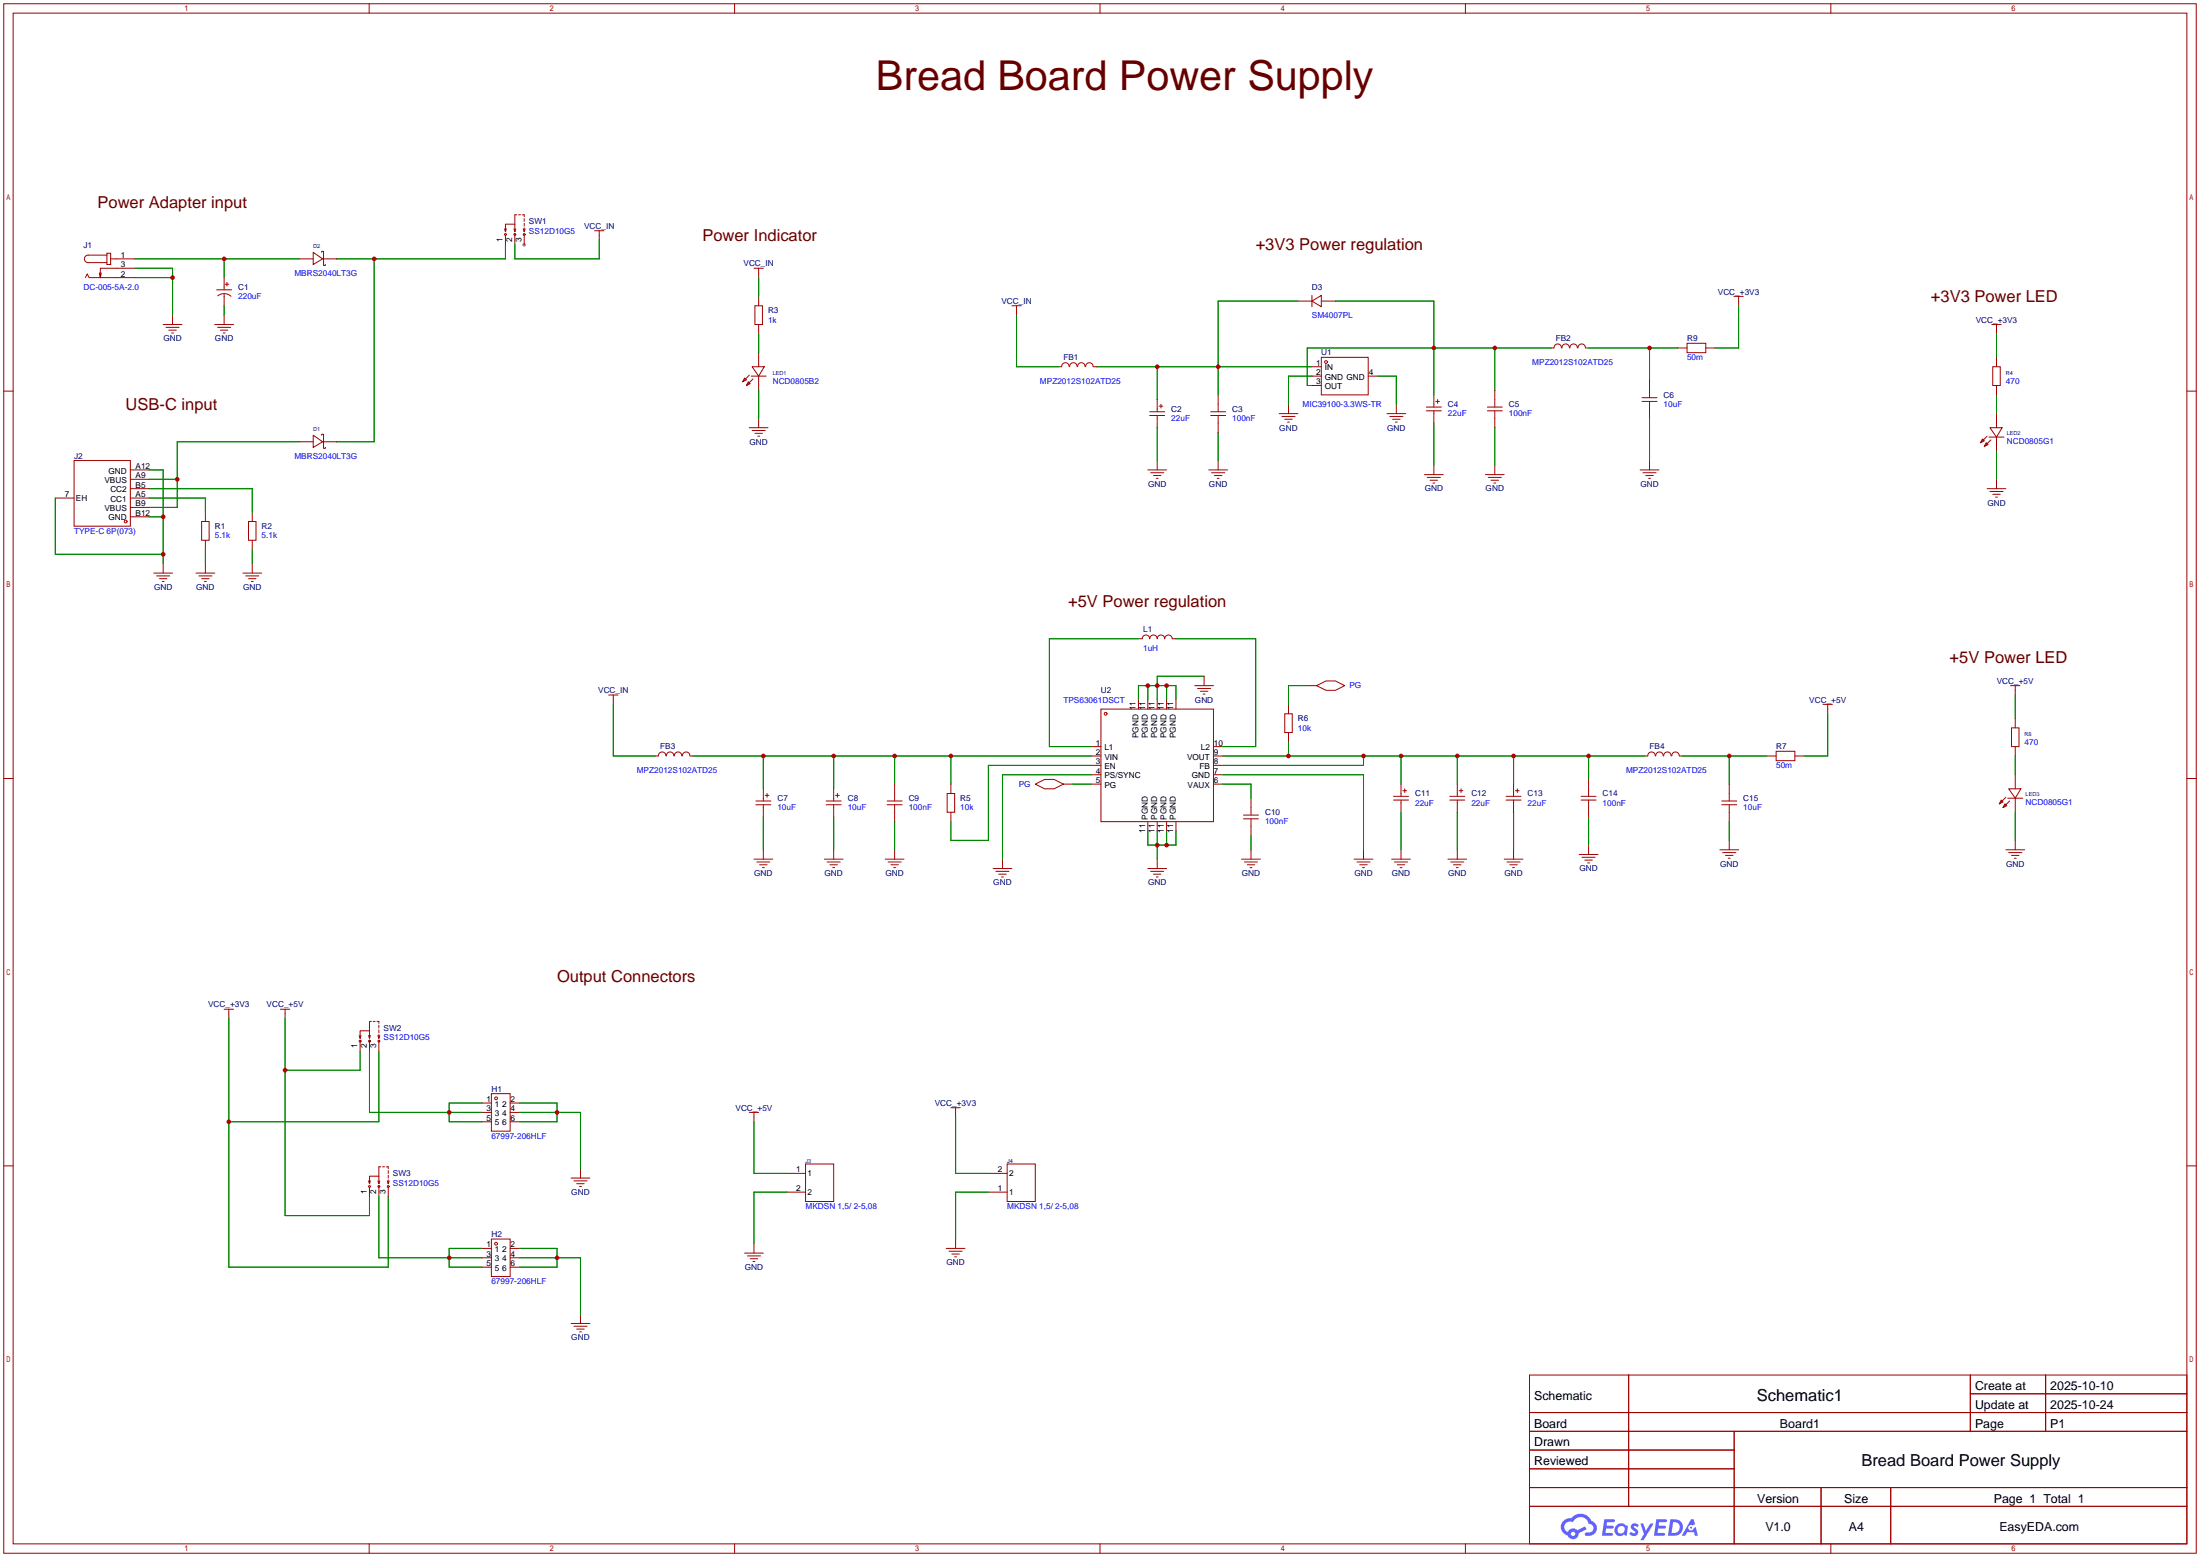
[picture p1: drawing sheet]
<svg xmlns="http://www.w3.org/2000/svg" width="596mm" height="422mm" viewBox="0 0 596 422" stroke-linecap="round" stroke-linejoin="round" font-family="sans-serif">
<circle cx="142" cy="66.3" r=".51" fill="#999"/>
<g fill="none" stroke="#a10000" stroke-width=".27">
<path d="M1 1h593.9v419.6h-593.9zM3.6 3.6h588.7v414.5h-588.7zM100 1v2.6M199 1v2.6M297.9 1v2.6M396.9 1v2.6M495.9 1v2.6M1 105.9h2.6M592.3 105.9h2.6M1 210.8h2.6M592.3 210.8h2.6M1 315.7h2.6"/>
<path d="M592.3 315.7h2.6M414.3 372.4h178v45.7h-178zM441.1 372.4v35.5M533.7 372.4v15.2M533.7 377.4h58.6M554.1 372.4v15.2M414.3 382.5h178M414.3 387.6h178M414.3 392.7h55.4M414.3 397.8h55.4M469.7 387.6v30.5M100 418.1v2.5"/>
<path d="M199 418.1v2.5M297.9 418.1v2.5M396.9 418.1v2.5M414.3 402.8h178M414.3 407.9h178M493.2 402.8v15.3M495.9 418.1v2.5M512.1 402.8v15.3"/>
</g>
<g fill="#5487ff">
<path d="M442 412.8a1.3 1.3 0 0 1 1.9 .2l-.4 .7a.47 .47 0 0 0-.4-.5 .47 .47 0 0 0-.6 .3l.2 .1a1.28 1.28 0 0 1 .7 2.1 1.53 1.53 0 0 1-2.1-.3l.5-.6 .8 .4a.31 .31 0 0 0 .3-.2 .31 .31 0 0 0-.3-.4 1.12 1.12 0 0 1-.6-1.8z"/>
<path d="M444.3 412.6h.8l.7 1.9 1.2-1.9h.9l-2.7 4.5h-.9l1-1.7z"/>
<path d="M434.5 411.4h2.5a.4 .4 0 0 1 .4 .4 .4 .4 0 0 1-.4 .4h-1.7l-.1 .9h1.6l.3 .4-.4 .4h-1.7l-.1 1.2 1.8 .1 .2 .5-.4 .2h-2.6z"/>
<path d="M448.6 411.4h2.5a.4 .4 0 0 1 .5 .4 .4 .4 0 0 1-.5 .4h-1.7l-.1 .9h1.6l.3 .4-.4 .4h-1.7l-.1 1.2 1.8 .1 .2 .5-.4 .2h-2.6z"/>
<path d="M458 411.4h.8l.3 1.4-.6 .3a.75 .75 0 0 0-1.2 .3 .75 .75 0 0 0 .5 1.1 .75 .75 0 0 0 1-.7l.5-.3 .6 2.4h-.8l-.3-1h-1.8l-.6 1h-.9z"/>
<path d="M452.4 411.4l-.6 4.5h1.4a2.27 2.27 0 0 0 2.6-2.3 2.27 2.27 0 0 0-2.7-2.2zM453.2 412.2a1.5 1.5 0 0 1 1.8 1.5 1.5 1.5 0 0 1-1.9 1.4h-.3z"/>
<path d="M437.8 413a1.6 1.6 0 0 0-.3 2.3 1.6 1.6 0 0 0 2.3 .2l.8 .4 .3-2.5-.1-.3h-.5a1.58 1.58 0 0 0-2.5-.1zM438.4 413.6a.99 .99 0 0 1 1.7 .5 .99 .99 0 0 1-1.4 1.1 .98 .98 0 0 1-.3-1.6z"/>
<path d="M423.5 411.8a2.37 2.37 0 0 0 1.1 4 1.54 1.54 0 0 0 1.8 1 1.54 1.54 0 0 0 1.2-1.6l2.2-1.1-.5-.7-2.1 1a1.57 1.57 0 0 0-2.6 .5 1.5 1.5 0 0 1-.7-2.1 1.5 1.5 0 0 1 2.2-.5 2.27 2.27 0 0 1 2.3-1.4 2.27 2.27 0 0 1 2 1.8 1.23 1.23 0 0 1 1.1 1.5 1.23 1.23 0 0 1-1.7 .8 .47 .47 0 0 0-.6 .4 .47 .47 0 0 0 .5 .5 2.14 2.14 0 0 0 2.7-1.3 2.14 2.14 0 0 0-1.4-2.7 3.2 3.2 0 0 0-5.4-.8l-1.1 .1zM425.5 415.4a.6 .6 0 0 1 1.2 0 .6 .6 0 0 1-1.2 0z"/>
<circle cx="458" cy="413.7" r=".28"/>
</g>
<g fill="none" stroke="#a10000" stroke-width=".27">
<path d="M140 58.2h-.6v2.5M140.5 58.2h.5M141.5 58.2h.5v.5M142 59.2v.7M23.1 75.2l.5-1 .5 1h12.5M27.4 73.9l-.2 1.3M29 68.6h1v3h-1zM29 69.1h-5.1a1.02 1.02 0 0 0-1 1 1.02 1.02 0 0 0 1 1h5.1M30 70.1h6.6M36.6 72.6h-9.4v2.6l-.3-1.3M58.7 78.5h4M60.7 75.2v3.3"/>
<path d="M60.7 79.5v3.3M61 77h1M61.5 76.5v1M81 70.1h3.8M84.8 68.3l2.6 1.8-2.6 1.5zM87.1 68.3v-.2h.5v3.8h.5v-.3M87.4 70.1h3.8M136.7 62l.2 .7M136.9 62.7v-2h2.5v2M136.9 63.8v2.5M137.2 62l-.3 .7M139.2 62l.2 .7"/>
<path d="M139.4 63.2v3.1M139.7 62l-.3 .7M141.7 62l.3 .7M142 60.5v.7M142 61.7v1M142 63.8v2.5M142.2 62l-.2 .7M161 62.5h2.6M162.3 62.5v2.5M204.2 72.6h2.6M205.5 72.6v2.6M44.2 87.9h5.1"/>
<path d="M45 88.6h3.5M45.7 89.4h2.1M46.5 90.2h.5M46.7 85.3v2.6M58.2 87.9h5M58.9 88.6h3.6M59 80.1a2.74 2.74 0 0 1 3.6 .1M59.7 89.4h2M60.5 90.2h.5M60.7 85.3v2.6M203.7 99.3h3.3l-1.5 2.6zM204.5 82.8h2v5.1h-2z"/>
<path d="M205.5 80.3v2.5M205.5 87.9v2.5M205.5 95.5v3.8M274.1 82.8h2.5M275.3 82.8v2.5M286.8 99.3h.7M287.6 99.3a1.01 1.01 0 0 1 1-1.1 1.01 1.01 0 0 1 1 1.1M289.7 99.3a1.01 1.01 0 0 1 1-1.1 1.01 1.01 0 0 1 1 1.1M291.9 99.3a1.01 1.01 0 0 1 1-1.1 1.01 1.01 0 0 1 1 1.1M294.1 99.3a1.01 1.01 0 0 1 1-1.1 1.01 1.01 0 0 1 1 1.1M296.2 99.3h.7M351.5 81.5h3.8"/>
<path d="M355.3 81.5l2.6-1.5v3.1zM355.3 99.3h2.6M355.3 80v3.1M357.9 96.8h12.7v10.1h-12.7zM357.9 81.5h3.8M420.1 94.2h.8M420.9 94.2a1.01 1.01 0 0 1 1-1.1 1.01 1.01 0 0 1 1 1.1M423.1 94.2a1.01 1.01 0 0 1 1-1.1 1.01 1.01 0 0 1 1 1.1M425.2 94.2a1.01 1.01 0 0 1 1-1.1 1.01 1.01 0 0 1 1 1.1M427.4 94.2a1.01 1.01 0 0 1 1-1.1 1.01 1.01 0 0 1 1 1.1M429.5 94.2h.8M454.4 94.2h2.5"/>
<path d="M456.9 93h5.1v2.5h-5.1zM462 94.2h2.6M469.6 80.3h2.6M470.9 80.3v2.5M539.5 87.9h2.5M539.8 99.3h2v5.1h-2zM540.8 87.9v2.5M540.8 96.8v2.5M81 119.6h3.8M84.8 117.9l2.6 1.7-2.6 1.6zM87.1 117.9v-.3h.5v3.8h.5v-.2M87.4 119.6h3.8"/>
<path d="M201.7 102.4l.5 .5-1 .5zM202.7 103.4l.5 .5-1 .5zM202.9 101.6l-1.7 1.8M202.9 115.8h5.1M203.5 101.9h4M203.7 116.6h3.6M204 102.6l-1.8 1.8M204.5 117.3h2M205.2 118.1h.5M205.5 101.9v3.8M205.5 113.3v2.5M311.4 112.5h4.1"/>
<path d="M311.4 111.5h4.1M313.4 108.2v3.3M313.4 112.5v3.3M313.9 110h1.1M314.5 109.5v1M327.9 112.5h4.1M327.9 111.5h4.1M329.9 106.9v4.6M329.9 112.5v4.6M346.5 112h5M347.2 112.8h3.6M348 113.5h2"/>
<path d="M348.7 114.3h.5M349 109.5v2.5M355.3 101.9h2.6M355.3 104.4h2.6M370.6 101.9h2.5M375.7 112h5M376.4 112.8h3.6M377.2 113.5h2M378 114.3h.5M378.2 109.5v2.5M386.3 110.2h4.1M386.3 111.3h4.1"/>
<path d="M388.4 106.9v3.3M388.4 111.3v3.3M388.9 108.7h1M389.4 108.2v1M402.8 110.2h4.1M402.8 111.3h4.1M404.9 105.7v4.5M404.9 111.3v4.5M444.8 108.7h4M444.8 107.7h4M446.8 103.1v4.6M446.8 108.7v4.6"/>
<path d="M537 118.9l.5 .5-1.1 .5zM538 119.9l.5 .5-1 .5zM538.2 118.1l-1.8 1.8M538.7 118.4h4.1M539 115.8h3.3l-1.5 2.6zM539.2 119.1l-1.7 1.8M540.8 104.4v2.5M540.8 112v3.8M540.8 118.4v3.8M15 134.9h5.1M20.1 124.7h15.2v17.8h-15.2zM35.3 134.9h5.1"/>
<path d="M35.3 127.3h5.1M35.3 129.8h5.1M35.3 132.3h5.1M35.3 137.4h5.1M35.3 140h5.1M55.6 138.7v2.5M68.3 138.7v2.5M310.9 127.3h5.1M311.7 128h3.5M312.4 128.8h2.1M313.2 129.5h.5M313.4 124.7v2.6"/>
<path d="M327.4 127.3h5.1M328.2 128h3.5M328.9 128.8h2.1M329.7 129.5h.5M329.9 124.7v2.6M385.8 128.5h5.1M386.6 129.3h3.5M387.3 130h2.1M388.1 130.8h.5M388.4 126v2.5M402.3 128.5h5.1M403.1 129.3h3.6"/>
<path d="M403.9 130h2M404.6 130.8h.5M404.9 126v2.5M444.2 127.3h5.1M445 128h3.6M445.8 128.8h2M446.5 129.5h.5M446.8 124.7v2.6M538.2 132.3h5.1M539 133.1h3.5M539.8 133.9h2M540.5 134.6h.5"/>
<path d="M540.8 129.8v2.5M41.7 155.2h5M42.4 156h3.6M43.2 156.7h2M43.9 157.5h.5M44.2 152.7v2.5M53.1 155.2h5.1M53.8 156h3.6M54.6 141.2h2v5.1h-2zM54.6 156.7h2M55.4 157.5h.5M55.6 146.3v2.5"/>
<path d="M55.6 152.7v2.5M65.8 155.2h5.1M66.5 156h3.6M67.3 141.2h2v5.1h-2zM67.3 156.7h2M68.1 157.5h.5M68.3 146.3v2.5M68.3 152.7v2.5M308.4 173h1a1.02 1.02 0 0 1 1-1 1.02 1.02 0 0 1 1 1M311.4 173a1.02 1.02 0 0 1 1-1 1.02 1.02 0 0 1 1 1M313.4 173a1.02 1.02 0 0 1 1.1-1 1.02 1.02 0 0 1 1 1M315.5 173a1.02 1.02 0 0 1 1-1 1.02 1.02 0 0 1 1 1"/>
<path d="M317.5 173h1M164.8 188.2h2.6M166.1 188.2v2.6M298.2 192h30.5v30.5h-30.5zM308.4 189.5v2.5M310.9 189.5v2.5M313.4 189.5v2.5M316 189.5v2.5M318.5 189.5v2.5M323.6 185.7h5.1M324.4 186.4h3.5M325.1 187.2h2.1"/>
<path d="M325.9 188h.5M326.1 183.1v2.6M348 193.3h2v5.1h-2zM349 190.8v2.5M349 198.4v2.5M354.1 185.7h2.5M356.6 185.7l2.6-1.3h2.5l2.5 1.3-2.5 1.2h-2.5zM493.8 190.8h2.5M495 190.8v2.5M544.6 185.7h2.5M544.8 197.1h2.1v5.1h-2.1zM545.8 185.7v2.5"/>
<path d="M545.8 194.6v2.5M177.5 204.7h.8M178.3 204.7a1.01 1.01 0 0 1 1-1.1 1.01 1.01 0 0 1 1.1 1.1M180.5 204.7a1.01 1.01 0 0 1 1-1.1 1.01 1.01 0 0 1 1 1.1M182.6 204.7a1.01 1.01 0 0 1 1.1-1.1 1.01 1.01 0 0 1 1 1.1M184.8 204.7a1.01 1.01 0 0 1 1-1.1 1.01 1.01 0 0 1 1.1 1.1M186.9 204.7h.8M204.7 217.9h4.1M204.7 216.9h4.1M206.8 213.6v3.3M206.8 217.9v3.3M207.3 215.4h1"/>
<path d="M207.8 214.9v1M223.8 217.9h4M223.8 216.9h4M225.8 213.6v3.3M225.8 217.9v3.3M226.3 215.4h1M226.8 214.9v1M240.3 217.9h4M240.3 216.9h4M242.3 212.3v4.6M242.3 217.9v4.6M256.5 214.9h2.1v5.1h-2.1z"/>
<path d="M257.6 212.3v2.6M257.6 220v2.5M280.4 212.3l2.6-1.2h2.5l2.5 1.2-2.5 1.3h-2.5zM288 212.3h2.6M295.7 202.2h2.5M295.7 204.7h2.5M295.7 207.3h2.5M295.7 209.8h2.5M295.7 212.3h2.5M328.7 202.2h2.5M328.7 204.7h2.5M328.7 207.3h2.5"/>
<path d="M328.7 209.8h2.5M328.7 212.3h2.5M338.8 216.2v4.5M377.4 216.7h4.1M377.4 215.6h4.1M379.5 212.3v3.3M379.5 216.7v3.3M380 214.1h1M380.5 213.6v1M392.7 216.7h4M392.7 215.6h4M394.7 212.3v3.3"/>
<path d="M394.7 216.7v3.3M395.2 214.1h1M395.7 213.6v1M407.9 216.7h4.1M407.9 215.6h4.1M410 212.3v3.3M410 216.7v3.3M410.5 214.1h1M411 213.6v1M428.2 216.7h4.1M428.2 215.6h4.1M430.3 211.1v4.5"/>
<path d="M430.3 216.7v4.5M448.3 204.7a1.01 1.01 0 0 0-1-1.1 1.01 1.01 0 0 0-1 1.1h-.8M448.5 204.7a1.01 1.01 0 0 1 1-1.1 1.01 1.01 0 0 1 1 1.1M450.6 204.7a1.01 1.01 0 0 1 1-1.1 1.01 1.01 0 0 1 1 1.1M452.8 204.7a1.01 1.01 0 0 1 1-1.1 1.01 1.01 0 0 1 1 1.1M454.9 204.7h.8M466.3 217.9h4.1M466.3 216.9h4.1M468.4 212.3v4.6M468.4 217.9v4.6M478.5 204.7h2.6M481.1 203.5h5.1v2.5h-5.1z"/>
<path d="M486.2 204.7h2.5M542 216.7l.5 .5-1 .5zM543.1 217.7l.5 .5-1.1 .5zM543.3 215.9l-1.8 1.8M543.8 216.2h4.1M544.1 213.6h3.3l-1.6 2.6zM544.3 216.9l-1.8 1.8M545.8 202.2v2.5M545.8 209.8v3.8M545.8 216.2v3.8M204.2 232.7h5.1M205 233.4h3.5"/>
<path d="M205.7 234.2h2.1M206.5 234.9h.5M206.8 230.1v2.6M223.3 232.7h5M224 233.4h3.6M224.8 234.2h2M225.6 234.9h.5M225.8 230.1v2.6M239.8 232.7h5.1M240.5 233.4h3.6M241.3 234.2h2M242.1 234.9h.5"/>
<path d="M242.3 230.1v2.6M269 235.2h5.1M269.7 236h3.6M270.5 236.7h2M271.3 237.5h.5M271.5 232.7v2.5M310.9 222.5v2.5M310.9 235.2h5.1M311.7 236h3.5M312.4 236.7h2.1M313.2 237.5h.5M313.4 222.5v2.5"/>
<path d="M313.4 232.7v2.5M316 222.5v2.5M318.5 222.5v2.5M336.3 232.7h5.1M336.8 221.7h4.1M336.8 220.7h4.1M337.1 233.4h3.5M337.8 234.2h2.1M338.6 234.9h.5M338.8 221.7v4.6M338.8 230.1v2.6M366.8 232.7h5.1"/>
<path d="M367.5 233.4h3.6M368.3 234.2h2M369.1 234.9h.5M369.3 230.1v2.6M376.9 232.7h5.1M377.7 233.4h3.6M378.5 234.2h2M379.2 234.9h.5M379.5 230.1v2.6M392.2 232.7h5.1M392.9 233.4h3.6M393.7 234.2h2"/>
<path d="M394.5 234.9h.5M394.7 230.1v2.6M407.4 232.7h5.1M408.2 233.4h3.5M408.9 234.2h2.1M409.7 234.9h.5M410 230.1v2.6M427.7 231.4h5.1M428.5 232.2h3.6M429.3 232.9h2M430 233.7h.5M430.3 228.9v2.5"/>
<path d="M465.8 230.1h5.1M466.6 230.9h3.6M467.4 231.6h2M468.1 232.4h.5M468.4 227.6v2.5M543.3 230.1h5.1M544.1 230.9h3.5M544.8 231.6h2.1M545.6 232.4h.5M545.8 227.6v2.5M60.7 273.3h2.5M62 273.3v2.5"/>
<path d="M75.9 273.3h2.6M77.2 273.3v2.5M100.6 276.6h-.5v2.5M101.1 276.6h.5M102.1 276.6h.5v.5M102.6 277.6v.8M102.6 278.9v.8M97.3 280.4l.2 .8M97.5 281.2v-2.1h2.6v2.1M97.5 282.2v2.5M97.8 280.4l-.3 .8M99.8 280.4l.3 .8"/>
<path d="M100.1 281.7v3M100.3 280.4l-.2 .8M102.4 280.4l.2 .8M102.6 280.2v1M102.6 282.2v2.5M102.9 280.4l-.3 .8M130.6 298.7h2.5M133.1 296.2h5.1v10.1h-5.1zM138.2 298.7h2.5M257.6 300h2.5M258.8 300v2.5M99.8 319.8l.3 .7"/>
<path d="M100.3 319.8l-.2 .7M102.4 319.8l.2 .7M102.9 319.8l-.3 .7M103.1 316h-.5v2.5M103.6 316h.5M104.6 316h.6v.5M104.9 319.8l.3 .7M105.2 317v.8M105.2 318.3v.7M105.2 319.5v1M105.4 319.8l-.2 .7M130.6 303.8h2.5"/>
<path d="M130.6 301.2h2.5M138.2 303.8h2.5M138.2 301.2h2.5M154.7 319h5.1M155.4 319.8h3.6M157.2 316.5v2.5M202.9 301.2h2.6M204.2 301.2v2.6M213.1 317.8h5.1M218.2 315.2h7.6v10.2h-7.6zM267.7 317.8h5.1M272.8 315.2h7.6v10.2h-7.6z"/>
<path d="M100.1 320.5v-2h2.5v2M100.1 321.6v2.5M102.6 321.1v3M105.2 321.6v2.5M130.6 338.1h2.5M133.1 335.5h5.1v10.2h-5.1zM138.2 338.1h2.5M156.2 320.5h2M157 321.3h.5M201.7 339.3h5.1M204.2 336.8v2.5M213.1 322.8h5.1"/>
<path d="M256.3 338.1h5.1M257 338.8h3.6M257.8 339.6h2M258.8 335.5v2.6M267.7 322.8h5.1M130.6 343.2h2.5M130.6 340.6h2.5M138.2 343.2h2.5M138.2 340.6h2.5M154.7 358.4h5.1M155.4 359.2h3.6M156.2 359.9h2"/>
<path d="M157.2 355.9v2.5M202.4 340.1h3.6M203.2 340.9h2M204 341.6h.5M258.6 340.4h.5M157 360.7h.5"/>
<circle cx="136.9" cy="63.5" r=".25"/>
<circle cx="139.4" cy="63.5" r=".25"/>
<circle cx="142" cy="63.5" r=".25"/>
<circle cx="359.2" cy="98" r=".38"/>
<circle cx="34" cy="141.2" r=".38"/>
<circle cx="299.5" cy="193.3" r=".38"/>
<circle cx="97.5" cy="281.9" r=".25"/>
<circle cx="100.1" cy="281.9" r=".25"/>
<circle cx="102.6" cy="281.9" r=".25"/>
<circle cx="134.4" cy="297.4" r=".38"/>
<circle cx="100.1" cy="321.3" r=".25"/>
<circle cx="102.6" cy="321.3" r=".25"/>
<circle cx="105.2" cy="321.3" r=".25"/>
<circle cx="134.4" cy="336.8" r=".38"/>
</g>
<g fill="none" stroke="#008700" stroke-width=".27">
<path d="M36.6 72.6h10.1v12.7M36.6 75.2h10.1M36.6 70.1h44.4M60.7 70.1v5.1M101.3 70.1v49.5h-10.1M136.9 66.3v3.8h-45.7M162.3 65v5.1h-22.9v-3.8M205.5 75.2v5.1M60.7 82.8v2.5M205.5 90.4v5.1M275.3 85.3v14h11.5M296.9 99.3h58.4"/>
<path d="M313.4 99.3v8.9M351.5 81.5h-21.6v25.4M361.7 81.5h26.7v25.4M404.9 94.2v11.5M420.1 94.2h-66v10.2h1.2M430.3 94.2h24.1M446.8 94.2v8.9M470.9 82.8v11.4h-6.3M540.8 90.4v6.4M81 119.6h-33v17.8h-7.6M205.5 105.7v7.6M313.4 115.8v8.9"/>
<path d="M329.9 117.1v7.6M355.3 101.9h-6.3v7.6M373.1 101.9h5.1v7.6M388.4 114.6v11.4M404.9 115.8v10.2M446.8 113.3v11.4M540.8 106.9v5.1M15 134.9v15.2h29.2M40.4 140h3.8M40.4 127.3h3.8v25.4M40.4 129.8h7.6M40.4 134.9h15.2v3.8"/>
<path d="M40.4 132.3h27.9v6.4M540.8 122.2v7.6M55.6 148.8v3.9M68.3 148.8v3.9M308.4 173h-24.2v29.2h11.5M318.5 173h21.6v29.2h-8.9M166.1 190.8v13.9h11.4M308.4 189.5v-3.8h10.1v3.8M310.9 185.7v3.8M316 185.7v3.8M326.1 183.1h-12.7v6.4M354.1 185.7h-5.1v5.1"/>
<path d="M495 193.3v11.4h-6.3M545.8 188.2v6.4M187.7 204.7h108M206.8 204.7v8.9M225.8 204.7v8.9M242.3 204.7v7.6M257.6 204.7v7.6M290.6 212.3h5.1M295.7 207.3h-28v20.3h-10.1v-5.1M295.7 209.8h-24.2v22.9M331.2 204.7h114.3M331.2 209.8h38.1v20.3"/>
<path d="M331.2 212.3h7.6v3.9M349 200.9v3.8M369.3 204.7v2.6h-38.1M379.5 204.7v7.6M379.5 220v10.1M394.7 204.7v7.6M394.7 220v10.1M410 204.7v7.6M410 220v10.1M430.3 204.7v6.4M455.7 204.7h22.8M468.4 204.7v7.6"/>
<path d="M545.8 204.7v5.1M545.8 220v7.6M206.8 221.2v8.9M225.8 221.2v8.9M242.3 222.5v7.6M310.9 225v3.9h7.6v-3.9M313.4 225v7.7M316 225v3.9M338.8 226.3v3.8M430.3 221.2v7.7M468.4 222.5v5.1M62 275.8v67.4h43.2v-19.1"/>
<path d="M77.2 275.8v53.4h22.9v-5.1M97.5 284.7v5.1h-20.3M100.1 284.7v16.5h30.5M102.6 284.7v19.1h-40.6M130.6 298.7h-8.9v5.1h8.9M140.7 298.7h10.2v5.1h-10.2M140.7 301.2h16.5v15.3M204.2 303.8v14h8.9M258.8 302.5v15.3h8.9M102.6 324.1v16.5h28M130.6 338.1h-8.9v5.1h8.9M140.7 338.1h10.2v5.1h-10.2"/>
<path d="M213.1 322.8h-8.9v14M267.7 322.8h-8.9v12.7M140.7 340.6h16.5v15.3"/>
</g>
<g fill="#c00">
<circle cx="44.2" cy="140" r=".63"/>
<circle cx="44.2" cy="150.1" r=".63"/>
<circle cx="48" cy="129.8" r=".63"/>
<circle cx="46.7" cy="75.2" r=".63"/>
<circle cx="101.3" cy="70.1" r=".63"/>
<circle cx="60.7" cy="70.1" r=".63"/>
<circle cx="388.4" cy="94.2" r=".63"/>
<circle cx="404.9" cy="94.2" r=".63"/>
<circle cx="329.9" cy="99.3" r=".63"/>
<circle cx="313.4" cy="99.3" r=".63"/>
<circle cx="446.8" cy="94.2" r=".63"/>
<circle cx="430.3" cy="204.7" r=".63"/>
<circle cx="410" cy="204.7" r=".63"/>
<circle cx="394.7" cy="204.7" r=".63"/>
<circle cx="379.5" cy="204.7" r=".63"/>
<circle cx="369.3" cy="204.7" r=".63"/>
<circle cx="349" cy="204.7" r=".63"/>
<circle cx="242.3" cy="204.7" r=".63"/>
<circle cx="225.8" cy="204.7" r=".63"/>
<circle cx="206.8" cy="204.7" r=".63"/>
<circle cx="257.6" cy="204.7" r=".63"/>
<circle cx="468.4" cy="204.7" r=".63"/>
<circle cx="316" cy="185.7" r=".63"/>
<circle cx="313.4" cy="185.7" r=".63"/>
<circle cx="310.9" cy="185.7" r=".63"/>
<circle cx="316" cy="228.9" r=".63"/>
<circle cx="313.4" cy="228.9" r=".63"/>
<circle cx="77.2" cy="289.8" r=".63"/>
<circle cx="62" cy="303.8" r=".63"/>
<circle cx="121.7" cy="301.2" r=".63"/>
<circle cx="150.9" cy="301.2" r=".63"/>
<circle cx="121.7" cy="340.6" r=".63"/>
<circle cx="150.9" cy="340.6" r=".63"/>
</g>
<text font-size="11.2" fill="#600" x="237.2" y="24.4">Bread Board Power Supply</text>
<g font-size="4.5" fill="#600">
<text x="26.4" y="56.4">Power Adapter input</text>
<text x="190.2" y="65.3">Power Indicator</text>
<text x="340.1" y="67.8">+3V3 Power regulation</text>
<text x="523" y="81.8">+3V3 Power LED</text>
<text x="34" y="111">USB-C input</text>
<text x="289.3" y="164.3">+5V Power regulation</text>
<text x="528.1" y="179.6">+5V Power LED</text>
<text x="150.9" y="265.9">Output Connectors</text>
</g>
<g font-size="4.5">
<text x="475.9" y="379.3">Schematic1</text>
<text x="504.2" y="397.1">Bread Board Power Supply</text>
</g>
<g font-size="3.4">
<text x="534.9" y="376.5">Create at</text>
<text x="555.3" y="376.5">2025-10-10</text>
<text x="415.5" y="379">Schematic</text>
<text x="534.9" y="381.5">Update at</text>
<text x="555.3" y="381.5">2025-10-24</text>
<text x="415.5" y="386.6">Board</text>
<text x="482.1" y="386.6">Board1</text>
<text x="534.9" y="386.6">Page</text>
<text x="555.3" y="386.6">P1</text>
<text x="415.5" y="391.7">Drawn</text>
<text x="415.5" y="396.8">Reviewed</text>
<text x="475.9" y="406.9">Version</text>
<text x="499.5" y="406.9">Size</text>
<text x="540" y="406.9">Page 1 Total 1</text>
<text x="478.2" y="414.6">V1.0</text>
<text x="500.8" y="414.6">A4</text>
<text x="541.5" y="414.6">EasyEDA.com</text>
</g>
<g font-size="2.2">
<text x="136.1" y="65.5" transform="rotate(-90 136.1 65.5)">1</text>
<text x="138.7" y="65.5" transform="rotate(-90 138.7 65.5)">2</text>
<text x="141.2" y="65.5" transform="rotate(-90 141.2 65.5)">3</text>
<text x="32.8" y="69.8">1</text>
<text x="32.8" y="74.9">2</text>
<text x="32.8" y="72.4">3</text>
<text x="356.5" y="101.6">2</text>
<text x="356.5" y="99">1</text>
<text x="358.8" y="100.3">IN</text>
<text x="370.7" y="101.6">4</text>
<text x="356.5" y="104.1">3</text>
<text x="358.8" y="105.4">OUT</text>
<text x="358.8" y="102.8">GND GND</text>
<text x="28.3" y="130.8">VBUS</text>
<text x="29.4" y="128.2">GND</text>
<text x="36.7" y="127">A12</text>
<text x="36.7" y="129.5">A9</text>
<text x="17.6" y="134.6">7</text>
<text x="20.6" y="135.6">EH</text>
<text x="29.9" y="135.9">CC1</text>
<text x="29.9" y="133.3">CC2</text>
<text x="36.7" y="134.6">A5</text>
<text x="36.7" y="132.1">B5</text>
<text x="36.7" y="137.1">B9</text>
<text x="28.3" y="138.4">VBUS</text>
<text x="29.4" y="140.9">GND</text>
<text x="36.7" y="139.7">B12</text>
<text x="307.6" y="192.4" transform="rotate(-90 307.6 192.4)">11</text>
<text x="310.1" y="192.4" transform="rotate(-90 310.1 192.4)">11</text>
<text x="312.7" y="192.4" transform="rotate(-90 312.7 192.4)">11</text>
<text x="315.2" y="192.4" transform="rotate(-90 315.2 192.4)">11</text>
<text x="317.8" y="192.4" transform="rotate(-90 317.8 192.4)">11</text>
<text x="296.8" y="201.9">1</text>
<text x="299.1" y="203.2">L1</text>
<text x="308.4" y="199.9" transform="rotate(-90 308.4 199.9)">PGND</text>
<text x="310.9" y="199.9" transform="rotate(-90 310.9 199.9)">PGND</text>
<text x="313.4" y="199.9" transform="rotate(-90 313.4 199.9)">PGND</text>
<text x="316" y="199.9" transform="rotate(-90 316 199.9)">PGND</text>
<text x="318.5" y="199.9" transform="rotate(-90 318.5 199.9)">PGND</text>
<text x="325.3" y="203.2">L2</text>
<text x="328.8" y="201.9">10</text>
<text x="296.8" y="204.4">2</text>
<text x="296.8" y="207">3</text>
<text x="296.8" y="209.5">4</text>
<text x="299.1" y="205.7">VIN</text>
<text x="299.1" y="208.3">EN</text>
<text x="321.5" y="205.7">VOUT</text>
<text x="324.9" y="208.3">FB</text>
<text x="328.8" y="209.5">7</text>
<text x="328.8" y="207">8</text>
<text x="328.8" y="204.4">9</text>
<text x="296.8" y="212.1">5</text>
<text x="299.1" y="210.8">PS/SYNC</text>
<text x="299.1" y="213.3">PG</text>
<text x="321.6" y="213.3">VAUX</text>
<text x="322.8" y="210.8">GND</text>
<text x="328.8" y="212.1">6</text>
<text x="310.1" y="225.6" transform="rotate(-90 310.1 225.6)">11</text>
<text x="310.9" y="222" transform="rotate(-90 310.9 222)">PGND</text>
<text x="312.7" y="225.6" transform="rotate(-90 312.7 225.6)">11</text>
<text x="313.4" y="222" transform="rotate(-90 313.4 222)">PGND</text>
<text x="315.2" y="225.6" transform="rotate(-90 315.2 225.6)">11</text>
<text x="316" y="222" transform="rotate(-90 316 222)">PGND</text>
<text x="317.8" y="225.6" transform="rotate(-90 317.8 225.6)">11</text>
<text x="318.5" y="222" transform="rotate(-90 318.5 222)">PGND</text>
<text x="96.8" y="283.9" transform="rotate(-90 96.8 283.9)">1</text>
<text x="99.3" y="283.9" transform="rotate(-90 99.3 283.9)">2</text>
<text x="101.9" y="283.9" transform="rotate(-90 101.9 283.9)">3</text>
<text x="131.7" y="298.4">1</text>
<text x="134" y="299.7">1</text>
<text x="136" y="299.7">2</text>
<text x="138.3" y="298.4">2</text>
<text x="131.7" y="301">3</text>
<text x="131.7" y="303.5">5</text>
<text x="134" y="302.2">3</text>
<text x="134" y="304.8">5</text>
<text x="136" y="304.8">6</text>
<text x="136" y="302.2">4</text>
<text x="138.3" y="303.5">6</text>
<text x="138.3" y="301">4</text>
<text x="215.7" y="317.5">1</text>
<text x="270.3" y="317.5">2</text>
<text x="99.3" y="323.3" transform="rotate(-90 99.3 323.3)">1</text>
<text x="101.9" y="323.3" transform="rotate(-90 101.9 323.3)">2</text>
<text x="104.4" y="323.3" transform="rotate(-90 104.4 323.3)">3</text>
<text x="215.7" y="322.6">2</text>
<text x="218.7" y="323.6">2</text>
<text x="218.7" y="318.5">1</text>
<text x="270.3" y="322.6">1</text>
<text x="273.3" y="318.5">2</text>
<text x="273.3" y="323.6">1</text>
<text x="131.7" y="337.8">1</text>
<text x="131.7" y="340.3">3</text>
<text x="134" y="339.1">1</text>
<text x="134" y="341.6">3</text>
<text x="136" y="341.6">4</text>
<text x="136" y="339.1">2</text>
<text x="138.3" y="340.3">4</text>
<text x="138.3" y="337.8">2</text>
<text x="131.7" y="342.9">5</text>
<text x="134" y="344.1">5</text>
<text x="136" y="344.1">6</text>
<text x="138.3" y="342.9">6</text>
</g>
<g font-size="2.2" fill="#000080">
<text x="143.3" y="60.7">SW1</text>
<text x="158.2" y="62">VCC_IN</text>
<text x="22.6" y="67.1">J1</text>
<text x="201.4" y="72.1">VCC_IN</text>
<text x="64.5" y="78.5">C1</text>
<text x="271.2" y="82.3">VCC_IN</text>
<text x="355.3" y="78.5">D3</text>
<text x="465.3" y="79.8">VCC_+3V3</text>
<text x="208" y="84.8">R3</text>
<text x="535.1" y="87.4">VCC_+3V3</text>
<text x="44.3" y="92.5">GND</text>
<text x="58.2" y="92.5">GND</text>
<text x="421.4" y="92.5">FB2</text>
<text x="456.9" y="92.5">R9</text>
<text x="288" y="97.5">FB1</text>
<text x="357.9" y="96.3">U1</text>
<text x="450.6" y="107.7">C6</text>
<text x="317.2" y="111.5">C2</text>
<text x="333.8" y="111.5">C3</text>
<text x="392.2" y="110.2">C4</text>
<text x="408.7" y="110.2">C5</text>
<text x="346.5" y="116.6">GND</text>
<text x="375.7" y="116.6">GND</text>
<text x="20.1" y="124.2">J2</text>
<text x="203" y="120.4">GND</text>
<text x="311" y="131.8">GND</text>
<text x="327.5" y="131.8">GND</text>
<text x="444.3" y="131.8">GND</text>
<text x="385.9" y="133.1">GND</text>
<text x="402.4" y="133.1">GND</text>
<text x="538.3" y="136.9">GND</text>
<text x="58.2" y="143.3">R1</text>
<text x="70.9" y="143.3">R2</text>
<text x="41.7" y="159.8">GND</text>
<text x="53.1" y="159.8">GND</text>
<text x="65.8" y="159.8">GND</text>
<text x="309.6" y="171.2">L1</text>
<text x="540.8" y="185.2">VCC_+5V</text>
<text x="162" y="187.7">VCC_IN</text>
<text x="298.2" y="187.7">U2</text>
<text x="323.7" y="190.2">GND</text>
<text x="490" y="190.2">VCC_+5V</text>
<text x="351.5" y="195.3">R6</text>
<text x="178.8" y="202.9">FB3</text>
<text x="446.8" y="202.9">FB4</text>
<text x="481.1" y="202.9">R7</text>
<text x="383.3" y="215.6">C11</text>
<text x="398.5" y="215.6">C12</text>
<text x="413.8" y="215.6">C13</text>
<text x="434.1" y="215.6">C14</text>
<text x="210.6" y="216.9">C7</text>
<text x="229.6" y="216.9">C8</text>
<text x="246.1" y="216.9">C9</text>
<text x="260.1" y="216.9">R5</text>
<text x="342.6" y="220.7">C10</text>
<text x="472.2" y="216.9">C15</text>
<text x="204.3" y="237.2">GND</text>
<text x="223.3" y="237.2">GND</text>
<text x="239.8" y="237.2">GND</text>
<text x="269" y="239.8">GND</text>
<text x="311" y="239.8">GND</text>
<text x="336.4" y="237.2">GND</text>
<text x="366.8" y="237.2">GND</text>
<text x="377" y="237.2">GND</text>
<text x="392.2" y="237.2">GND</text>
<text x="407.5" y="237.2">GND</text>
<text x="427.8" y="236">GND</text>
<text x="465.9" y="234.7">GND</text>
<text x="543.4" y="234.7">GND</text>
<text x="56.4" y="272.8">VCC_+3V3</text>
<text x="72.2" y="272.8">VCC_+5V</text>
<text x="103.9" y="279.1">SW2</text>
<text x="133.1" y="295.7">H1</text>
<text x="253.2" y="299.5">VCC_+3V3</text>
<text x="199.2" y="300.7">VCC_+5V</text>
<text x="106.4" y="318.5">SW3</text>
<text x="154.7" y="323.6">GND</text>
<text x="133.1" y="335">H2</text>
<text x="201.7" y="343.9">GND</text>
<text x="256.3" y="342.6">GND</text>
<text x="154.7" y="363">GND</text>
</g>
<g font-size="2.2" fill="#00f">
<text x="143.3" y="63.2">SS12D10G5</text>
<text x="79.8" y="74.7">MBRS2040LT3G</text>
<text x="22.6" y="78.5">DC-005-5A-2.0</text>
<text x="64.5" y="81">220uF</text>
<text x="208" y="87.4">1k</text>
<text x="355.3" y="86.1">SM4007PL</text>
<text x="415" y="98.8">MPZ2012S102ATD25</text>
<text x="456.9" y="97.5">50m</text>
<text x="209.3" y="103.9">NCD0805B2</text>
<text x="281.7" y="103.9">MPZ2012S102ATD25</text>
<text x="543.3" y="103.9">470</text>
<text x="352.8" y="110.2">MIC39100-3.3WS-TR</text>
<text x="392.2" y="112.8">22uF</text>
<text x="408.7" y="112.8">100nF</text>
<text x="450.6" y="110.2">10uF</text>
<text x="317.2" y="114">22uF</text>
<text x="333.8" y="114">100nF</text>
<text x="79.8" y="124.2">MBRS2040LT3G</text>
<text x="543.6" y="120.1">NCD0805G1</text>
<text x="20.1" y="144.5">TYPE-C 6P(073)</text>
<text x="58.2" y="145.8">5.1k</text>
<text x="70.9" y="145.8">5.1k</text>
<text x="309.6" y="176.3">1uH</text>
<text x="288" y="190.2">TPS63061DSCT</text>
<text x="365.5" y="186.4">PG</text>
<text x="351.5" y="197.9">10k</text>
<text x="548.4" y="201.7">470</text>
<text x="172.5" y="209.3">MPZ2012S102ATD25</text>
<text x="440.4" y="209.3">MPZ2012S102ATD25</text>
<text x="481.1" y="208">50m</text>
<text x="275.9" y="213.1">PG</text>
<text x="210.6" y="219.5">10uF</text>
<text x="229.6" y="219.5">10uF</text>
<text x="246.1" y="219.5">100nF</text>
<text x="260.1" y="219.5">10k</text>
<text x="383.3" y="218.2">22uF</text>
<text x="398.5" y="218.2">22uF</text>
<text x="413.8" y="218.2">22uF</text>
<text x="434.1" y="218.2">100nF</text>
<text x="472.2" y="219.5">10uF</text>
<text x="548.6" y="217.9">NCD0805G1</text>
<text x="342.6" y="223.3">100nF</text>
<text x="103.9" y="281.7">SS12D10G5</text>
<text x="133.1" y="308.4">67997-206HLF</text>
<text x="106.4" y="321.1">SS12D10G5</text>
<text x="218.2" y="327.4">MKDSN 1,5/ 2-5,08</text>
<text x="272.8" y="327.4">MKDSN 1,5/ 2-5,08</text>
<text x="133.1" y="347.7">67997-206HLF</text>
</g>
<g font-size="1.5" fill="#000080">
<text x="84.8" y="67.2">D2</text>
<text x="209.3" y="101.5">LED1</text>
<text x="543.3" y="101.5">R4</text>
<text x="84.8" y="116.8">D1</text>
<text x="543.6" y="117.8">LED2</text>
<text x="548.4" y="199.3">R8</text>
<text x="548.6" y="215.6">LED3</text>
<text x="218.2" y="314.9">J3</text>
<text x="272.8" y="314.9">J4</text>
</g>
</svg>
